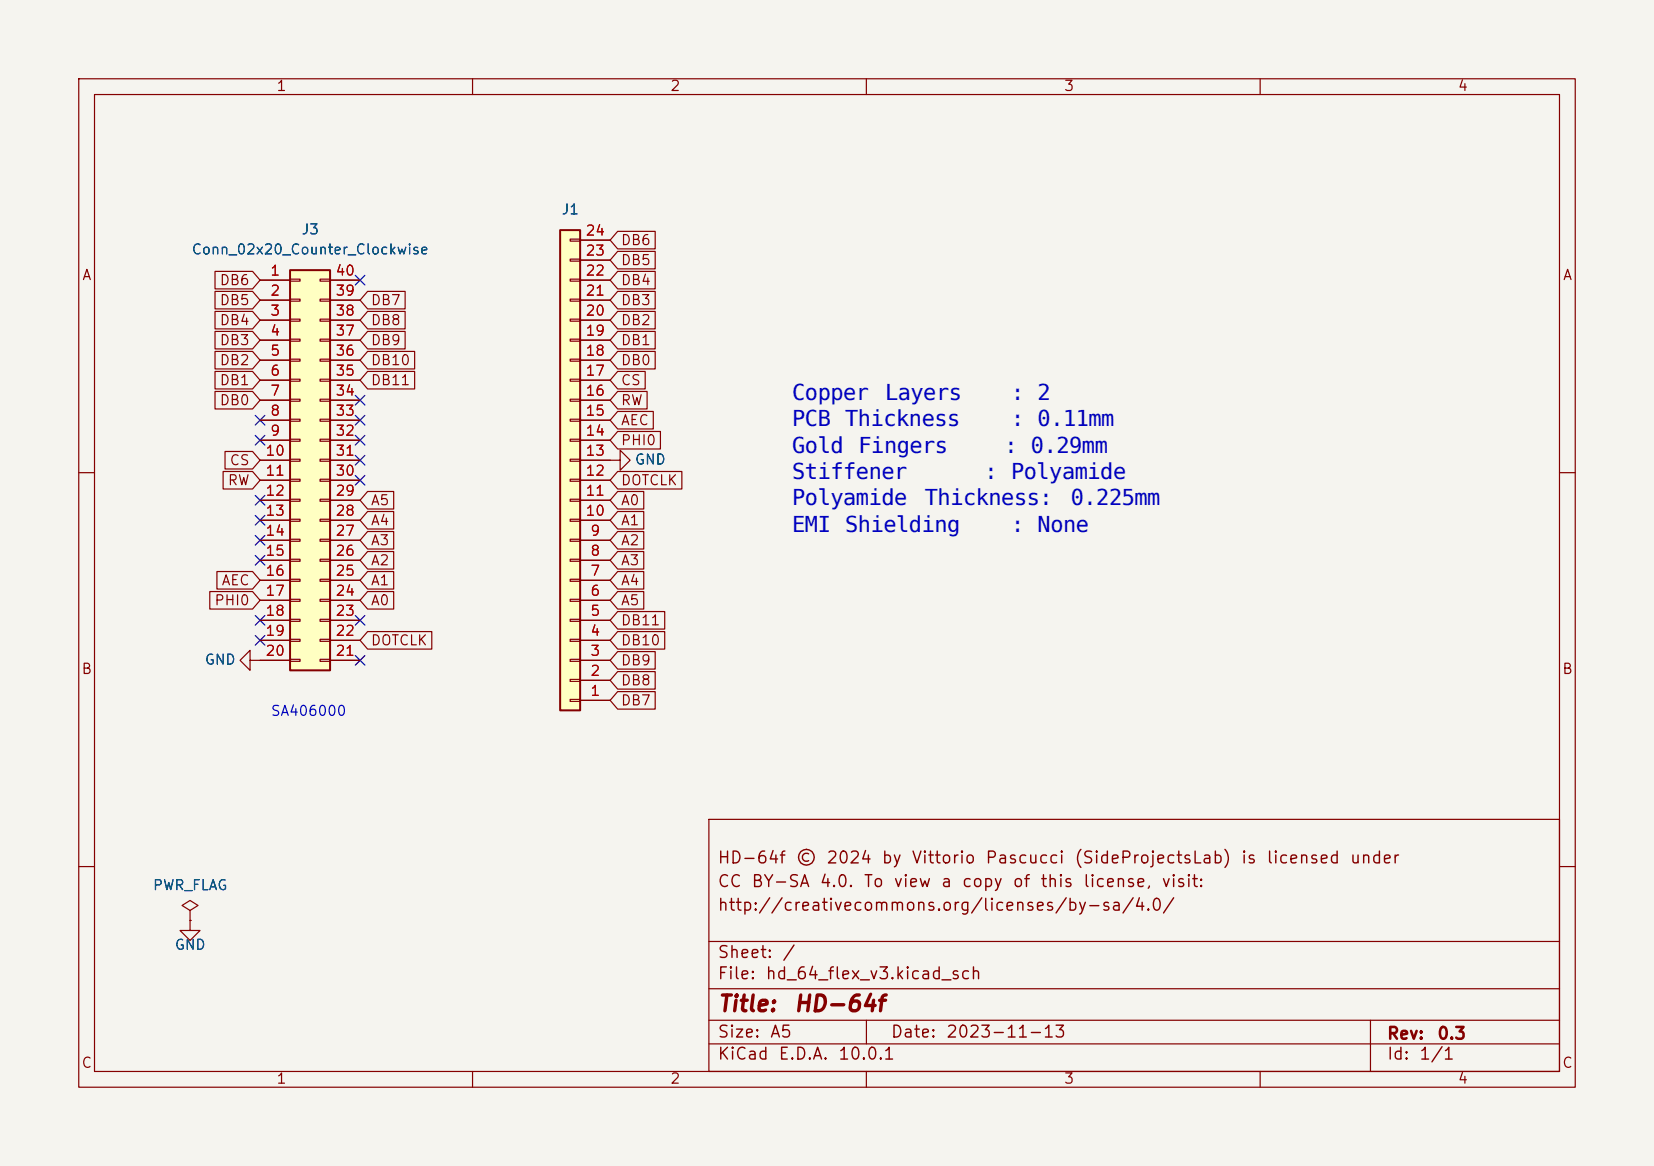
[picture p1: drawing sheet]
<svg xmlns="http://www.w3.org/2000/svg" width="210mm" height="148mm" viewBox="0 0 210 148" stroke-linecap="round" stroke-linejoin="round" font-family="sans-serif">
<path d="M0 0h210v148h-210z" fill="#f5f4ef" stroke="#f5f4ef" stroke-width=".13"/>
<g fill="none" stroke="#840000" stroke-width=".15">
<path d="M10 10h190v128h-190zM12 12h186v124h-186zM60 10v2M110 10v2M160 10v2M10 60h2M198 60h2M10 110h2M90 104h108v32h-108zM90 119.5h108M198 110h2M60 136v2"/>
<path d="M90 132.5h108M90 129.5h108M90 125.5h108M110 136v2M110 129.5v3M160 136v2M174 129.5v6.5"/>
</g>
<path d="M36.8 34.3h5.1v50.8h-5.1z" fill="#ffffc2"/>
<path d="M36.8 34.3h5.1v50.8h-5.1z" fill="none" stroke="#840000" stroke-width=".25"/>
<g fill="none" stroke="#840000" stroke-width=".15">
<path d="M33 35.6h3.8M33 38.1h3.8M36.8 35.4h1.3v.3h-1.3zM36.8 38h1.3v.2h-1.3zM40.6 35.4h1.3v.3h-1.3zM40.6 38h1.3v.2h-1.3zM41.9 35.6h3.8M41.9 38.1h3.8M33 40.6h3.8M33 43.2h3.8M33 45.7h3.8M33 48.3h3.8"/>
<path d="M33 50.8h3.8M33 53.3h3.8M33 55.9h3.8M33 58.4h3.8M36.8 40.5h1.3v.3h-1.3zM36.8 43.1h1.3v.2h-1.3zM36.8 45.6h1.3v.2h-1.3zM36.8 48.1h1.3v.3h-1.3zM36.8 50.7h1.3v.2h-1.3zM36.8 53.2h1.3v.3h-1.3zM36.8 55.8h1.3v.2h-1.3zM36.8 58.3h1.3v.2h-1.3z"/>
<path d="M40.6 40.5h1.3v.3h-1.3zM40.6 43.1h1.3v.2h-1.3zM40.6 45.6h1.3v.2h-1.3zM40.6 48.1h1.3v.3h-1.3zM40.6 50.7h1.3v.2h-1.3zM40.6 53.2h1.3v.3h-1.3zM40.6 55.8h1.3v.2h-1.3zM40.6 58.3h1.3v.2h-1.3zM41.9 40.6h3.8M41.9 43.2h3.8M41.9 45.7h3.8M41.9 48.3h3.8"/>
<path d="M41.9 50.8h3.8M41.9 53.3h3.8M41.9 55.9h3.8M41.9 58.4h3.8M77.5 58.4h1.2v-1.2l1.3 1.2-1.3 1.3v-1.3M33 61h3.8M33 63.5h3.8M33 66h3.8M33 68.6h3.8M33 71.1h3.8M33 73.7h3.8M33 76.2h3.8"/>
<path d="M33 78.7h3.8M36.8 60.8h1.3v.3h-1.3zM36.8 63.4h1.3v.2h-1.3zM36.8 65.9h1.3v.3h-1.3zM36.8 68.5h1.3v.2h-1.3zM36.8 71h1.3v.2h-1.3zM36.8 73.5h1.3v.3h-1.3zM36.8 76.1h1.3v.2h-1.3zM36.8 78.6h1.3v.3h-1.3zM40.6 60.8h1.3v.3h-1.3zM40.6 63.4h1.3v.2h-1.3zM40.6 65.9h1.3v.3h-1.3z"/>
<path d="M40.6 68.5h1.3v.2h-1.3zM40.6 71h1.3v.2h-1.3zM40.6 73.5h1.3v.3h-1.3zM40.6 76.1h1.3v.2h-1.3zM40.6 78.6h1.3v.3h-1.3zM41.9 61h3.8M41.9 63.5h3.8M41.9 66h3.8M41.9 68.6h3.8M41.9 71.1h3.8M41.9 73.7h3.8M41.9 76.2h3.8"/>
<path d="M41.9 78.7h3.8M31.7 83.8v-1.2l-1.2 1.2 1.2 1.3v-1.3h5.1M33 81.3h3.8M36.8 81.2h1.3v.2h-1.3zM36.8 83.7h1.3v.2h-1.3zM40.6 81.2h1.3v.2h-1.3zM40.6 83.7h1.3v.2h-1.3zM41.9 81.3h3.8M41.9 83.8h3.8"/>
</g>
<path d="M71.1 29.2h2.6v61h-2.6z" fill="#ffffc2"/>
<path d="M71.1 29.2h2.6v61h-2.6z" fill="none" stroke="#840000" stroke-width=".25"/>
<g fill="none" stroke="#840000" stroke-width=".15">
<path d="M27.3 34.4h4.8l.9 1.2-.9 1.1h-4.8zM27.3 39.5h4.8l.9 1.1-.9 1.2h-4.8zM27.3 37h4.8l.9 1.1-.9 1.1h-4.8zM33 38.1h3.8M33 35.6h3.8M41.9 38.1h3.8M41.9 35.6h3.8M46.7 37h4.7v2.2h-4.7l-1-1.1zM46.7 39.5h4.7v2.3h-4.7l-1-1.2zM72.4 38h1.3v.2h-1.3zM72.4 35.4h1.3v.3h-1.3zM72.4 32.9h1.3v.2h-1.3z"/>
<path d="M72.4 30.4h1.3v.2h-1.3zM73.7 38.1h3.8M73.7 35.6h3.8M73.7 33h3.8M73.7 30.5h3.8M78.4 37h4.8v2.2h-4.8l-.9-1.1zM78.4 29.4h4.8v2.2h-4.8l-.9-1.1zM78.4 39.5h4.8v2.3h-4.8l-.9-1.2zM78.4 31.9h4.8v2.2h-4.8l-.9-1.1zM78.4 34.4h4.8v2.3h-4.8l-.9-1.1zM27.3 42.1h4.8l.9 1.1-.9 1.1h-4.8zM27.3 49.7h4.8l.9 1.1-.9 1.1h-4.8z"/>
<path d="M27.3 44.6h4.8l.9 1.1-.9 1.1h-4.8zM27.3 47.1h4.8l.9 1.2-.9 1.1h-4.8zM28.3 59.8h3.8l.9 1.2-.9 1.1h-3.8zM28.6 57.3h3.5l.9 1.1-.9 1.1h-3.5zM33 58.4h3.8M33 55.9h3.8M33 53.3h3.8M33 50.8h3.8M33 48.3h3.8M33 45.7h3.8M33 43.2h3.8M33 40.6h3.8"/>
<path d="M41.9 58.4h3.8M41.9 55.9h3.8M41.9 53.3h3.8M41.9 50.8h3.8M41.9 48.3h3.8M41.9 45.7h3.8M41.9 43.2h3.8M41.9 40.6h3.8M46.7 42.1h4.7v2.2h-4.7l-1-1.1zM46.7 44.6h5.9v2.2h-5.9l-1-1.1zM46.7 47.1h5.9v2.3h-5.9l-1-1.1zM72.4 58.3h1.3v.2h-1.3z"/>
<path d="M72.4 55.8h1.3v.2h-1.3zM72.4 53.2h1.3v.3h-1.3zM72.4 50.7h1.3v.2h-1.3zM72.4 48.1h1.3v.3h-1.3zM72.4 45.6h1.3v.2h-1.3zM72.4 43.1h1.3v.2h-1.3zM72.4 40.5h1.3v.3h-1.3zM73.7 58.4h3.8M73.7 55.9h3.8M73.7 53.3h3.8M73.7 50.8h3.8M73.7 48.3h3.8"/>
<path d="M73.7 45.7h3.8M73.7 43.2h3.8M73.7 40.6h3.8M78.4 49.7h3.8v2.2h-3.8l-.9-1.1zM78.4 44.6h4.8v2.2h-4.8l-.9-1.1zM78.4 42.1h4.8v2.2h-4.8l-.9-1.1zM78.4 52.2h4.5v2.3h-4.5l-.9-1.2zM78.4 54.8h5.5v2.2h-5.5l-.9-1.1zM78.4 59.8h8.2v2.3h-8.2l-.9-1.1zM78.4 47.1h3.5v2.3h-3.5l-.9-1.1zM26.6 75.1h5.5l.9 1.1-.9 1.1h-5.5zM27.5 72.5h4.6l.9 1.2-.9 1.1h-4.6z"/>
<path d="M33 78.7h3.8M33 76.2h3.8M33 73.7h3.8M33 71.1h3.8M33 68.6h3.8M33 66h3.8M33 63.5h3.8M33 61h3.8M41.9 78.7h3.8M41.9 76.2h3.8M41.9 73.7h3.8M41.9 71.1h3.8"/>
<path d="M41.9 68.6h3.8M41.9 66h3.8M41.9 63.5h3.8M41.9 61h3.8M46.7 62.4h3.3v2.2h-3.3l-1-1.1zM46.7 64.9h3.3v2.3h-3.3l-1-1.2zM46.7 67.5h3.3v2.2h-3.3l-1-1.1zM46.7 70h3.3v2.2h-3.3l-1-1.1zM46.7 72.5h3.3v2.3h-3.3l-1-1.1zM46.7 75.1h3.3v2.2h-3.3l-1-1.1zM72.4 78.6h1.3v.3h-1.3zM72.4 76.1h1.3v.2h-1.3z"/>
<path d="M72.4 73.5h1.3v.3h-1.3zM72.4 71h1.3v.2h-1.3zM72.4 68.5h1.3v.2h-1.3zM72.4 65.9h1.3v.3h-1.3zM72.4 63.4h1.3v.2h-1.3zM72.4 60.8h1.3v.3h-1.3zM73.7 78.7h3.8M73.7 76.2h3.8M73.7 73.7h3.8M73.7 71.1h3.8M73.7 68.6h3.8M73.7 66h3.8"/>
<path d="M73.7 63.5h3.8M73.7 61h3.8M78.4 72.5h3.3v2.3h-3.3l-.9-1.1zM78.4 64.9h3.3v2.3h-3.3l-.9-1.2zM78.4 62.4h3.3v2.2h-3.3l-.9-1.1zM78.4 70h3.3v2.2h-3.3l-.9-1.1zM78.4 67.5h3.3v2.2h-3.3l-.9-1.1zM78.4 75.1h3.3v2.2h-3.3l-.9-1.1zM78.4 77.6h6v2.3h-6l-.9-1.2zM33 83.8h3.8M33 81.3h3.8M41.9 83.8h3.8"/>
<path d="M41.9 81.3h3.8M46.7 80.2h8.1v2.2h-8.1l-1-1.1zM72.4 88.8h1.3v.2h-1.3zM72.4 86.2h1.3v.3h-1.3zM72.4 83.7h1.3v.2h-1.3zM72.4 81.2h1.3v.2h-1.3zM73.7 88.9h3.8M73.7 86.4h3.8M73.7 83.8h3.8M73.7 81.3h3.8M78.4 87.8h4.8v2.2h-4.8l-.9-1.1zM78.4 85.2h4.8v2.3h-4.8l-.9-1.1z"/>
<path d="M78.4 82.7h4.8v2.2h-4.8l-.9-1.1zM78.4 80.2h6v2.2h-6l-.9-1.1zM24.1 116.8v1.3h1.3l-1.3 1.3-1.2-1.3h1.2M24.1 115.6l1-.7-1-.6-1 .6 1 .7v1.2M24.1 116.8h.1"/>
</g>
<g fill="none" stroke="#000084" stroke-width=".15">
<path d="M45.1 35l1.2 1.2M46.3 35l-1.2 1.2M32.4 52.7l1.2 1.2M32.4 55.3l1.2 1.2M33.6 52.7l-1.2 1.2M33.6 55.3l-1.2 1.2M45.1 57.8l1.2 1.2M45.1 52.7l1.2 1.2M45.1 50.2l1.2 1.2M45.1 55.3l1.2 1.2M46.3 55.3l-1.2 1.2M46.3 57.8l-1.2 1.2"/>
<path d="M46.3 52.7l-1.2 1.2M46.3 50.2l-1.2 1.2M32.4 68l1.2 1.2M32.4 70.5l1.2 1.2M32.4 62.9l1.2 1.2M32.4 65.4l1.2 1.2M32.4 78.1l1.2 1.2M33.6 68l-1.2 1.2M33.6 70.5l-1.2 1.2M33.6 65.4l-1.2 1.2M33.6 62.9l-1.2 1.2M33.6 78.1l-1.2 1.2"/>
<path d="M45.1 78.1l1.2 1.2M45.1 60.4l1.2 1.2M46.3 78.1l-1.2 1.2M46.3 60.4l-1.2 1.2M32.4 80.7l1.2 1.2M33.6 80.7l-1.2 1.2M45.1 83.2l1.2 1.2M46.3 83.2l-1.2 1.2"/>
</g>
<g font-size="2.8" fill="#0000c2">
<text x="100.6" y="50.7">Copper</text>
<text x="112.4" y="50.7">Layers</text>
<text x="128.4" y="50.7">: 2</text>
<text x="100.6" y="54.1">PCB Thickness</text>
<text x="100.6" y="57.4">Gold Fingers</text>
<text x="127.5" y="57.4">: 0.29mm</text>
<text x="128.4" y="54.1">: 0.11mm</text>
<text x="100.6" y="60.8">Stiffener</text>
<text x="100.6" y="64.2">Polyamide</text>
<text x="117.4" y="64.2">Thickness:</text>
<text x="125" y="60.8">: Polyamide</text>
<text x="136" y="64.2">0.225mm</text>
<text x="100.6" y="67.5">EMI Shielding</text>
<text x="128.4" y="67.5">: None</text>
</g>
<g font-size="2" fill="#840000">
<text x="91" y="128.9">Title:</text>
<text x="100.7" y="128.9">HD-64f</text>
</g>
<g font-size="1.5" fill="#840000">
<text x="91" y="113">CC</text>
<text x="91" y="110">HD-64f</text>
<text x="95.3" y="113">BY-SA</text>
<text x="101" y="110">©</text>
<text x="104" y="113">4.0.</text>
<text x="104.8" y="110">2024</text>
<text x="109.6" y="113">To</text>
<text x="111.8" y="110">by</text>
<text x="113.4" y="113">view</text>
<text x="115.6" y="110">Vittorio</text>
<text x="119.4" y="113">a</text>
<text x="122" y="113">copy</text>
<text x="125" y="110">Pascucci</text>
<text x="128.5" y="113">of</text>
<text x="132" y="113">this</text>
<text x="136.3" y="110">(SideProjectsLab)</text>
<text x="137.4" y="113">license,</text>
<text x="147.4" y="113">visit:</text>
<text x="157.5" y="110">is</text>
<text x="160.7" y="110">licensed</text>
<text x="171.3" y="110">under</text>
<text x="91" y="116">http://creativecommons.org/licenses/by-sa/4.0/</text>
<text x="91" y="124.7">File:</text>
<text x="91" y="122">Sheet:</text>
<text x="97.1" y="124.7">hd_64_flex_v3.kicad_sch</text>
<text x="99.2" y="122">/</text>
<text x="91" y="134.9">KiCad</text>
<text x="91" y="132.1">Size:</text>
<text x="97.7" y="132.1">A5</text>
<text x="98.7" y="134.9">E.D.A.</text>
<text x="106.3" y="134.9">10.0.1</text>
<text x="113" y="132.1">Date:</text>
<text x="120" y="132.1">2023-11-13</text>
<text x="176" y="132.3">Rev:</text>
<text x="176" y="134.9">Id:</text>
<text x="180.1" y="134.9">1/1</text>
<text x="182.4" y="132.3">0.3</text>
</g>
<g font-size="1.3" fill="#840000">
<text x="35" y="11.9">1</text>
<text x="85" y="11.9">2</text>
<text x="135" y="11.9">3</text>
<text x="185" y="11.9">4</text>
<text x="10.3" y="35.9">A</text>
<text x="78.7" y="31.4">DB6</text>
<text x="78.7" y="34">DB5</text>
<text x="198.4" y="35.9">A</text>
<text x="27.8" y="36.5">DB6</text>
<text x="27.8" y="41.6">DB4</text>
<text x="27.8" y="39.1">DB5</text>
<text x="47" y="39.1">DB7</text>
<text x="47" y="41.6">DB8</text>
<text x="78.7" y="39.1">DB3</text>
<text x="78.7" y="41.6">DB2</text>
<text x="78.7" y="36.5">DB4</text>
<text x="27.8" y="44.1">DB3</text>
<text x="27.8" y="46.7">DB2</text>
<text x="47" y="44.1">DB9</text>
<text x="47" y="46.7">DB10</text>
<text x="78.7" y="46.7">DB0</text>
<text x="78.7" y="44.1">DB1</text>
<text x="27.8" y="51.8">DB0</text>
<text x="27.8" y="49.2">DB1</text>
<text x="47" y="49.2">DB11</text>
<text x="78.7" y="51.8">RW</text>
<text x="78.7" y="49.2">CS</text>
<text x="29.1" y="59.4">CS</text>
<text x="78.7" y="54.3">AEC</text>
<text x="78.7" y="56.8">PHI0</text>
<text x="28.8" y="61.9">RW</text>
<text x="47" y="64.5">A5</text>
<text x="78.7" y="64.5">A0</text>
<text x="78.7" y="61.9">DOTCLK</text>
<text x="47" y="67">A4</text>
<text x="47" y="69.5">A3</text>
<text x="78.7" y="67">A1</text>
<text x="78.7" y="69.5">A2</text>
<text x="27.1" y="77.2">PHI0</text>
<text x="28" y="74.6">AEC</text>
<text x="47" y="72.1">A2</text>
<text x="47" y="74.6">A1</text>
<text x="47" y="77.2">A0</text>
<text x="78.7" y="74.6">A4</text>
<text x="78.7" y="72.1">A3</text>
<text x="78.7" y="77.2">A5</text>
<text x="47" y="82.2">DOTCLK</text>
<text x="78.7" y="82.2">DB10</text>
<text x="78.7" y="79.7">DB11</text>
<text x="10.3" y="85.9">B</text>
<text x="78.7" y="89.9">DB7</text>
<text x="78.7" y="87.3">DB8</text>
<text x="78.7" y="84.8">DB9</text>
<text x="198.3" y="85.9">B</text>
<text x="10.3" y="135.9">C</text>
<text x="35" y="137.9">1</text>
<text x="85" y="137.9">2</text>
<text x="135" y="137.9">3</text>
<text x="185" y="137.9">4</text>
<text x="198.3" y="135.9">C</text>
</g>
<g font-size="1.3" fill="#006464">
<text x="71.2" y="27.5">J1</text>
<text x="24.2" y="32.6">Conn_02x20_Counter_Clockwise</text>
<text x="38.2" y="30.1">J3</text>
<text x="80.5" y="59.3">GND</text>
<text x="25.9" y="84.7">GND</text>
<text x="19.3" y="113.3">PWR_FLAG</text>
<text x="22.1" y="120.9">GND</text>
</g>
<g font-size="1.3" fill="#a90000">
<text x="34.2" y="35.3">1</text>
<text x="42.5" y="35.3">40</text>
<text x="74.3" y="35.3">22</text>
<text x="74.3" y="32.8">23</text>
<text x="74.3" y="30.2">24</text>
<text x="34.2" y="37.8">2</text>
<text x="34.2" y="40.4">3</text>
<text x="42.5" y="40.4">38</text>
<text x="42.5" y="37.8">39</text>
<text x="74.3" y="40.4">20</text>
<text x="74.3" y="37.8">21</text>
<text x="34.2" y="42.9">4</text>
<text x="34.2" y="45.5">5</text>
<text x="42.5" y="45.5">36</text>
<text x="42.5" y="42.9">37</text>
<text x="74.3" y="45.5">18</text>
<text x="74.3" y="42.9">19</text>
<text x="34.2" y="48">6</text>
<text x="34.2" y="50.5">7</text>
<text x="34.2" y="53.1">8</text>
<text x="42.5" y="53.1">33</text>
<text x="42.5" y="50.5">34</text>
<text x="42.5" y="48">35</text>
<text x="74.3" y="53.1">15</text>
<text x="74.3" y="50.5">16</text>
<text x="74.3" y="48">17</text>
<text x="33.6" y="58.2">10</text>
<text x="34.2" y="55.6">9</text>
<text x="42.5" y="58.2">31</text>
<text x="42.5" y="55.6">32</text>
<text x="74.3" y="58.2">13</text>
<text x="74.3" y="55.6">14</text>
<text x="33.6" y="60.7">11</text>
<text x="33.6" y="63.2">12</text>
<text x="33.6" y="65.8">13</text>
<text x="42.5" y="65.8">28</text>
<text x="42.5" y="63.2">29</text>
<text x="42.5" y="60.7">30</text>
<text x="74.3" y="65.8">10</text>
<text x="74.3" y="63.2">11</text>
<text x="74.3" y="60.7">12</text>
<text x="33.6" y="68.3">14</text>
<text x="33.6" y="70.9">15</text>
<text x="42.5" y="70.9">26</text>
<text x="42.5" y="68.3">27</text>
<text x="74.9" y="70.9">8</text>
<text x="74.9" y="68.3">9</text>
<text x="33.6" y="73.4">16</text>
<text x="33.6" y="75.9">17</text>
<text x="42.5" y="75.9">24</text>
<text x="42.5" y="73.4">25</text>
<text x="74.9" y="75.9">6</text>
<text x="74.9" y="73.4">7</text>
<text x="33.6" y="78.5">18</text>
<text x="33.6" y="81">19</text>
<text x="33.6" y="83.6">20</text>
<text x="42.5" y="83.6">21</text>
<text x="42.5" y="81">22</text>
<text x="42.5" y="78.5">23</text>
<text x="74.9" y="83.6">3</text>
<text x="74.9" y="81">4</text>
<text x="74.9" y="78.5">5</text>
<text x="74.9" y="88.6">1</text>
<text x="74.9" y="86.1">2</text>
</g>
<text font-size="1.3" fill="#0000c2" x="34.3" y="91.2">SA406000</text>
</svg>
